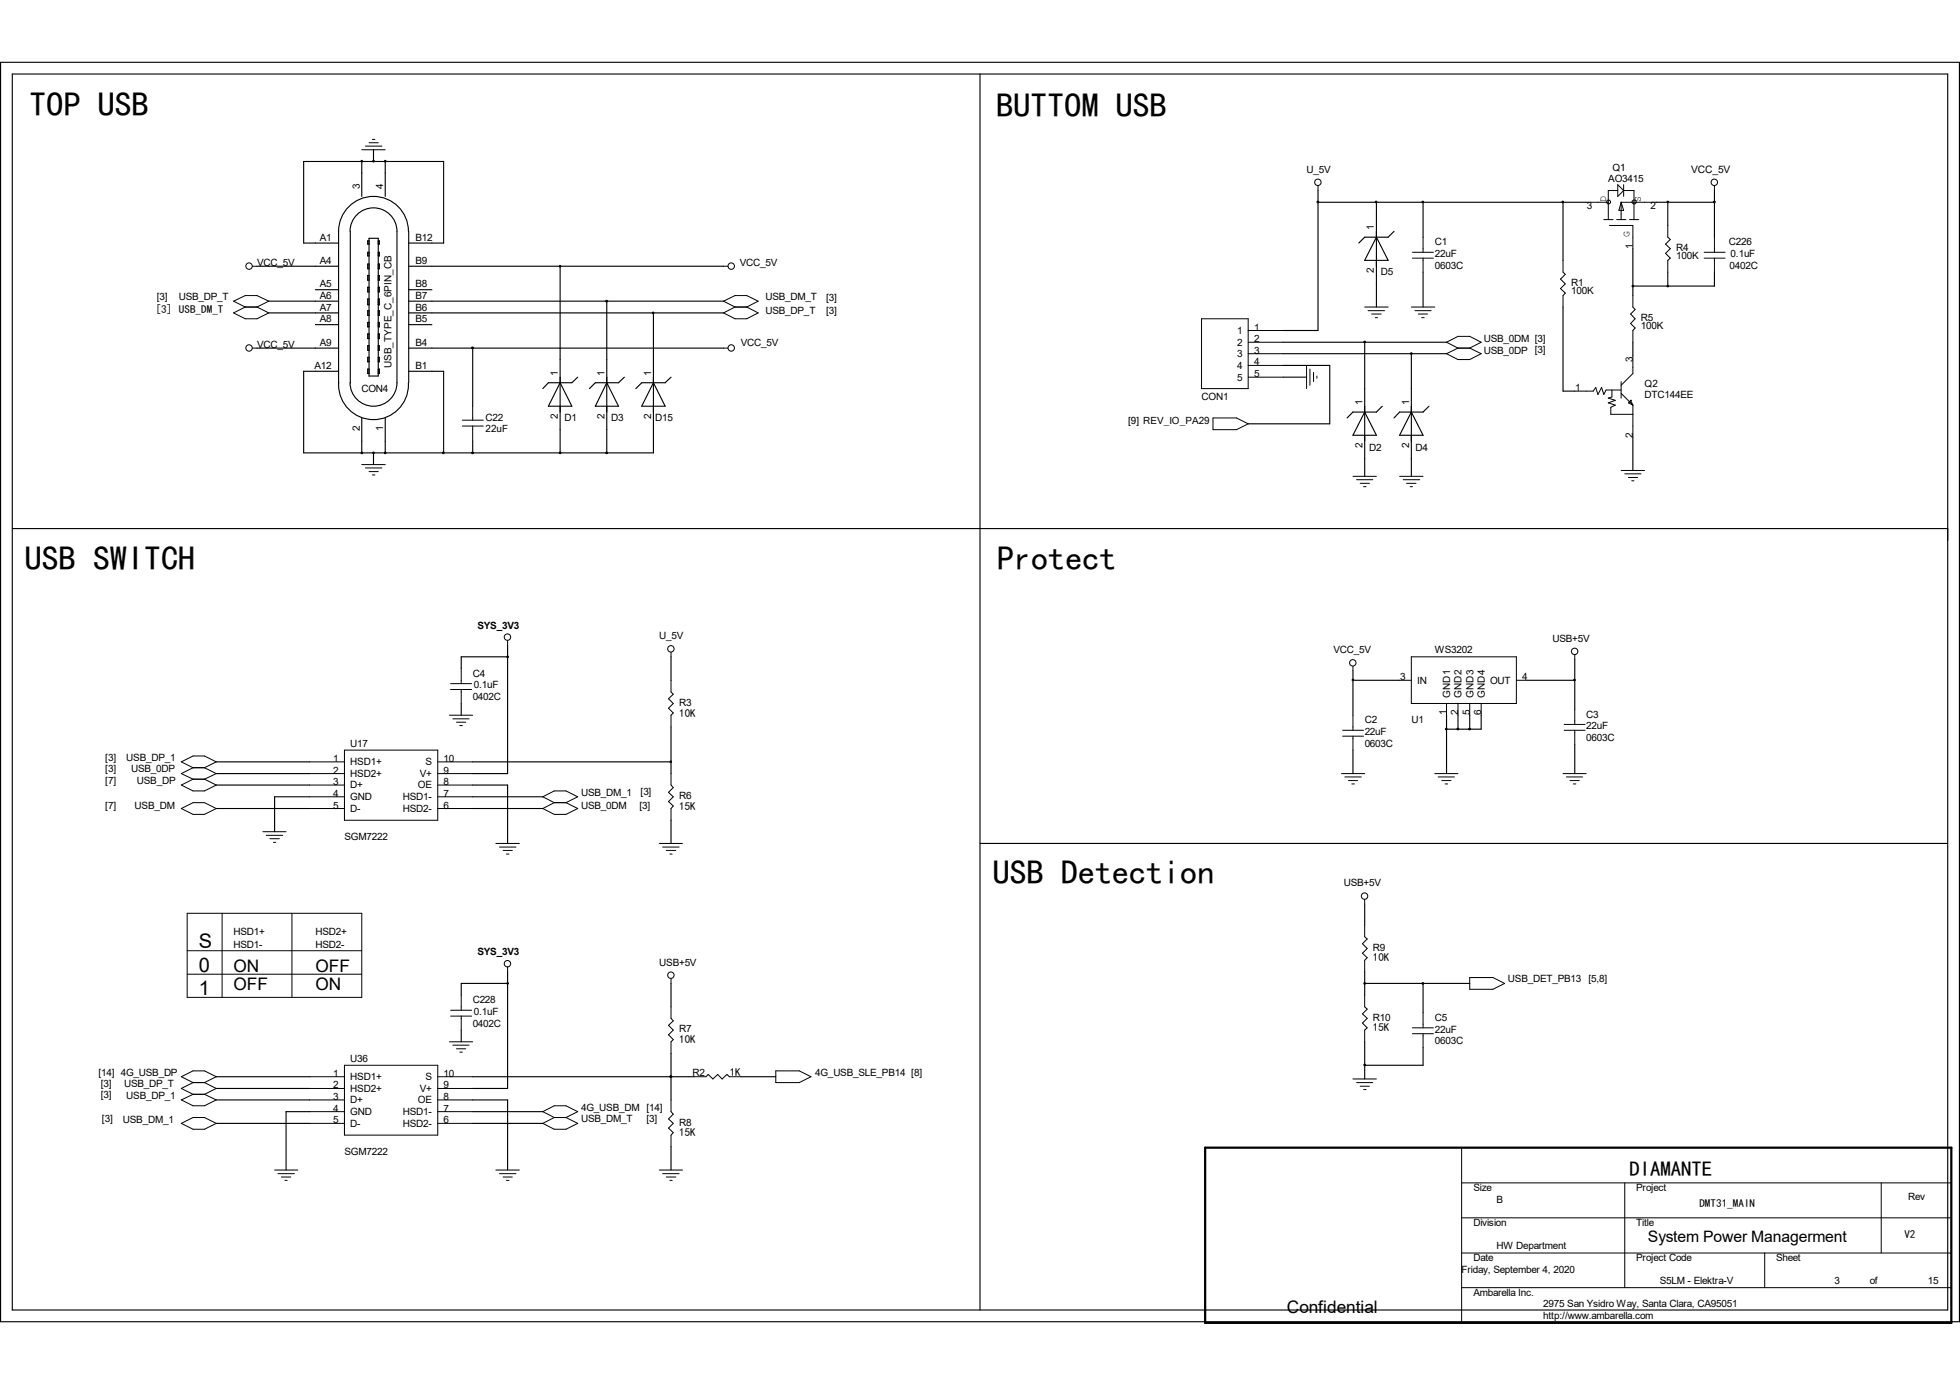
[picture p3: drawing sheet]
<svg xmlns="http://www.w3.org/2000/svg" width="297mm" height="210mm" viewBox="0 0 297 210" stroke-linecap="round" stroke-linejoin="round" font-family="sans-serif">
<g fill="none" stroke="#000" stroke-width=".15">
<path d="M54.8 22.7h3.6M55.4 22.1h2.5M55.9 21.6h1.4M56.4 21.1h.4M199.7 28.2v.7M214 38.2h3.2M214 39.1h3.2M215.6 35.9v2.3M215.6 39.1v2.1M236.9 39.5v1.7l.3 .4-.7 .7 .7 .7-.7 .7 .7 .7-.3 .4v1.7M240.4 30.6h3.3M243 33.3h1.4"/>
<path d="M243.9 34.2h3.5v3.5M245 33.3h1.4M245.2 28.9h-1.5v4.4M245.2 28l.8 .9-.8 .9zM245.7 30.6h5.3M245.7 30.6v2.7M245.7 30.6l.3 1.3h-.7zM246 28.9h1.6v4.4M246 28v1.8M246.9 33.3h1.4M252.7 34.2v1.7l.4 .4-.7 .7 .7 .7-.7 .7 .7 .7-.4 .4v1.7M258.2 38.2h3.2"/>
<path d="M258.2 39.1h3.2M259.8 28.2v.7M259.8 35.9v2.3M259.8 39.1v2.1M37.2 46.5l-1.8 .9 1.8 .9h1.7l1.8-.9-1.8-.9M37.2 46.5h1.7M37.2 46.5l-1.8-.9 1.8-.8h1.7l1.8 .8-1.8 .9M38.3 40.3h.6M38.3 52.7h.6M109.6 40.3h.7M109.6 52.7h.7M111.4 46.5l-1.8 .9 1.8 .9h1.8l1.7-.9-1.7-.9"/>
<path d="M111.4 46.5h1.8M111.4 46.5l-1.8-.9 1.8-.8h1.8l1.7 .8-1.7 .9M182.1 48.3h7v10.6h-7zM189.1 50.1h5.3M189.1 51.9h5.3M189.1 53.6h5.3M189.1 55.4h5.3M189.1 57.1h5.3M198 55.4v3.5M198.5 55.9v2.5M199.1 56.4v1.4M199.6 57v.3"/>
<path d="M206.8 46.5h3.6M207.3 47.1h2.5M207.9 47.6h1.4M208.4 48.1h.3M213.9 46.5h3.5M214.4 47.1h2.5M214.9 47.6h1.4M215.4 48.1h.4M220.9 52.7h1.8M220.9 52.7l-1.7-.8 1.7-.9h1.8l1.8 .9-1.8 .8M220.9 52.7l-1.7 .9 1.7 .9h1.8l1.8-.9-1.8-.9M244.3 59.1v1.1l-.6 .1 1.1 .4-1.1 .3 1.1 .4-.7 .3v1.1h3.3"/>
<path d="M245.7 57.8v2.5M245.7 59.1h-2.3l-.4 .7-.3-1.1-.6 1.1-.3-1.1-.4 .6h-2.8M245.7 59.6l1.7 1.8M247.4 44.8v1.7l.4 .4-.7 .7 .7 .7-.7 .7 .7 .7-.4 .4v1.8M247.4 53.9v2.7l-1.7 1.8M54.8 70.4h3.6M55.4 70.9h2.5M55.9 71.5h1.4M56.4 72h.4M70.1 64.6h3.1M70.1 63.7h3.1M71.6 61.6v2.1"/>
<path d="M71.6 64.6v2.2M183.8 63.3h3.6l1.7 .9-1.7 .9h-3.6zM205 72.2h3.6M205.6 72.7h2.4M206.1 73.2h1.4M206.6 73.7h.4M212.1 72.2h3.5M212.6 72.7h2.5M213.1 73.2h1.5M213.7 73.7h.3M245.7 71.3h3.5M246.2 71.8h2.5"/>
<path d="M246.8 72.3h1.4M246.9 60.9h.1M246.9 60.9l-.1 .1 .6 .4M247.1 60.7h.1M247.1 60.7l.3 .7M247.1 60.7l-.2 .2M247.3 72.9h.3M247.4 61.4v4.9M76.9 97.1v.6M101.7 98.8v.7M213.9 99.5h15.9v7.1h-15.9zM238.6 99.2v.7"/>
<path d="M29.3 118.1l-1.8 .9 1.8 .8h1.7l1.8-.8-1.8-.9M29.3 116.3l-1.8-.9 1.8-.8h1.7l1.8 .8-1.8 .9M29.3 116.3h1.7M29.3 116.3l-1.8 .9 1.8 .9M29.3 118.1h1.7M31 116.3l1.8 .9-1.8 .9M46.9 115.4h5.3M46.9 117.2h5.3M46.9 119h5.3M52.2 113.7h14.1v10.6h-14.1zM66.3 115.4h5.3M66.3 117.2h5.3"/>
<path d="M66.3 119h5.3M68.1 108.4h3.5M68.3 103.6h3.2M68.3 104.5h3.2M68.6 108.9h2.5M69.2 109.4h1.4M69.7 109.9h.4M69.9 101.3v2.3M69.9 104.5v2.1M101.7 103.1v1.8l.3 .3-.7 .7 .7 .7-.7 .7 .7 .7-.3 .4v1.8M101.7 117.2v1.8l.3 .3-.7 .8 .7 .6-.7 .8 .7 .6-.3 .4v1.8M203.3 117.2h3.5"/>
<path d="M203.5 110.7h3.1M203.5 111.5h3.1M203.8 117.7h2.5M204.3 118.3h1.4M204.9 118.8h.3M205 101v.6M205 108.4v2.3M205 111.5v2.2M212.1 103.1h1.8M217.4 117.2h3.5M217.9 117.7h2.5M218.5 118.3h1.4"/>
<path d="M219 118.8h.4M219.2 106.6v1.8M220.9 106.6v1.8M222.7 106.6v1.8M224.5 106.6v1.8M229.8 103.1h1.7M236.9 117.2h3.5M237 110.7h3.2M237 109.8h3.2M237.4 117.7h2.4M237.9 118.3h1.4M238.4 118.8h.4"/>
<path d="M238.6 107.5v2.3M238.6 110.7v2.1M27.5 122.5l1.8-.9h1.7l1.8 .9-1.8 .9h-1.7zM28.4 138.4h26.4v12.7h-26.4zM33.7 138.4v12.7M39.8 126h3.5M40.3 126.6h2.5M40.9 127.1h1.4M41.4 127.6h.4M44.2 138.4v12.7M46.9 120.7h5.3M46.9 122.5h5.3"/>
<path d="M66.3 120.7h5.3M66.3 122.5h5.3M75.1 127.8h3.6M75.7 128.4h2.5M76.2 128.9h1.4M76.8 129.4h.3M84 121.6l-1.7-.9 1.7-.9h1.8l1.7 .9-1.7 .9M84 121.6h1.8M84 121.6l-1.7 .9 1.7 .9h1.8l1.7-.9-1.7-.9M99.9 127.8h3.5M100.4 128.4h2.5M101 128.9h1.4"/>
<path d="M101.5 129.4h.4M206.8 136.3v.7M28.4 144.1h26.4M28.4 147.6h26.4M68.1 157.9h3.5M68.3 153.1h3.2M68.3 154h3.2M68.6 158.4h2.5M69.2 158.9h1.4M69.7 159.4h.4M69.9 150.8v2.3M69.9 154v2.1"/>
<path d="M76.9 146.5v.7M101.7 148.3v.7M101.7 152.6v1.7l.3 .4-.7 .7 .7 .7-.7 .7 .7 .7-.3 .4v1.7M206.8 140.2v1.7l.4 .4-.7 .7 .7 .7-.7 .7 .7 .7-.4 .4v1.7M206.8 150.8v1.8l.4 .3-.7 .7 .7 .7-.7 .7 .7 .7-.4 .4v1.8M214 155.7h3.2M214 156.6h3.2M215.6 153.5v2.2M215.6 156.6v2.1M222.7 148.1h3.5l1.8 .9-1.8 .9h-3.5zM27.5 170.2l1.8-.9h1.7l1.8 .9-1.8 .9h-1.7zM29.3 164h1.7"/>
<path d="M29.3 165.8l-1.8 .9 1.8 .9h1.7l1.8-.9-1.8-.9M29.3 165.8h1.7M29.3 164l-1.8-.8 1.8-.9h1.7l1.8 .9-1.8 .8M29.3 164l-1.8 .9 1.8 .9M31 164l1.8 .9-1.8 .9M41.6 177.3h3.5M42.1 177.8h2.5M42.6 178.4h1.5M43.2 178.9h.3M46.9 163.2h5.3M46.9 164.9h5.3M46.9 166.7h5.3"/>
<path d="M46.9 168.4h5.3M46.9 170.2h5.3M52.2 161.4h14.1v10.6h-14.1zM66.3 163.2h5.3M66.3 164.9h5.3M66.3 166.7h5.3M66.3 168.4h5.3M66.3 170.2h5.3M75.1 177.3h3.6M75.7 177.8h2.5M76.2 178.4h1.4M76.8 178.9h.3"/>
<path d="M84 169.3l-1.7-.9 1.7-.8h1.8l1.7 .8-1.7 .9M84 169.3h1.8M84 169.3l-1.7 .9 1.7 .9h1.8l1.7-.9-1.7-.9M99.9 177.3h3.5M100.4 177.8h2.5M101 178.4h1.4M101.5 178.9h.4M101.7 166.7v1.7l.3 .4-.7 .7 .7 .7-.7 .7 .7 .7-.3 .4v1.8M105.2 163.2h1.8l.3-.4 .7 .7 .8-.7 .6 .7 .8-.7 .3 .4h1.8M117.6 162.3h3.5l1.8 .9-1.8 .8h-3.5zM205 163.5h3.6M205.6 164h2.4"/>
<path d="M206.1 164.6h1.4M206.6 165.1h.4M221.5 173.9v26.5M221.5 179.2h74.2M246.2 179.2v15.9M285.1 179.2v10.7M221.5 184.5h74.2M221.5 189.9h74.2M221.5 195.1h74.2M267.4 189.9v5.2"/>
<circle cx="199.7" cy="27.6" r=".49"/>
<circle cx="243.8" cy="30.6" r=".3"/>
<circle cx="247.6" cy="30.6" r=".31"/>
<circle cx="259.8" cy="27.6" r=".49"/>
<circle cx="37.7" cy="40.3" r=".49"/>
<circle cx="37.7" cy="52.7" r=".49"/>
<circle cx="110.8" cy="40.3" r=".49"/>
<circle cx="110.8" cy="52.7" r=".49"/>
<circle cx="76.9" cy="96.5" r=".49"/>
<circle cx="101.7" cy="98.3" r=".49"/>
<circle cx="238.6" cy="98.7" r=".49"/>
<circle cx="205" cy="100.4" r=".49"/>
<circle cx="206.8" cy="135.8" r=".49"/>
<circle cx="76.9" cy="146" r=".49"/>
<circle cx="101.7" cy="147.8" r=".49"/>
</g>
<g fill="none" stroke="#000" stroke-width=".17">
<path d="M.1 9.4h296.8v190.9h-296.8zM1.9 11.2h293.2v187.3h-293.2zM148.5 11.2v187.3M51.3 36.8h-5.3v-12.3h21.2v12.3h-5.3M53 35.1a3.6 3.6 0 0 1 3.6-3.6 3.6 3.6 0 0 1 3.6 3.6v22.9a3.5 3.5 0 0 1-3.6 3.6 3.5 3.5 0 0 1-3.5-3.6v-22.9M54.8 24.5v5.3M55.9 36.1h1.4v20.9h-1.4zM55.9 36.5h-.2v.5h.2M55.9 38.2h-.2v.6h.2M56.6 22.7v1.8M57.3 36.5h.2v.5h-.2M57.3 38.2h.2v.6h-.2"/>
<path d="M58.4 24.5v5.3M61.9 35.1a5.3 5.3 0 0 0-5.3-5.3 5.3 5.3 0 0 0-5.3 5.3v22.9M61.9 35.1v22.9M199.7 30.6h40.7M199.7 28.9v21.2h-5.3M208.6 35.9l1.8 3.6h-3.6zM208.6 30.6v15.9M211.2 35.1l-.8 .8h-3.6l-.9 .9M215.6 30.6v5.3M236.9 30.6v8.9M247.4 37.7v7.1M251 30.6h8.8"/>
<path d="M252.7 30.6v3.6M259.8 28.9v7M38.9 52.7h12.4M38.9 40.3h12.4M40.7 47.4h10.6M40.7 45.6h10.6M47.8 49.2h3.5M47.8 43.9h3.5M51.4 58a5.3 5.3 0 0 0 5.2 5.6 5.3 5.3 0 0 0 5.3-5.6M55.9 40h-.2v.7h.2M55.9 41.7h-.2v.8h.2M55.9 43.5h-.2v.7h.2"/>
<path d="M55.9 45.3h-.2v.9h.2M55.9 47.1h-.2v.7h.2M55.9 48.9h-.2v.6h.2M55.9 50.6h-.2v.7h.2M55.9 52.4h-.2v.7h.2M55.9 54.1h-.2v.7h.2M55.9 55.9h-.2v.7h.2M57.3 40h.2v.7h-.2M57.3 41.7h.2v.8h-.2M57.3 43.5h.2v.7h-.2M57.3 45.3h.2v.9h-.2M57.3 47.1h.2v.7h-.2"/>
<path d="M57.3 48.9h.2v.6h-.2M57.3 50.6h.2v.7h-.2M57.3 52.4h.2v.7h-.2M57.3 54.1h.2v.7h-.2M57.3 55.9h.2v.7h-.2M61.9 47.4h47.7M61.9 45.6h47.7M61.9 49.2h3.5M61.9 43.9h3.5M61.9 52.7h47.7M61.9 56.3h5.3v12.3M61.9 40.3h47.7"/>
<path d="M71.6 52.7v8.9M84.9 58l1.8 3.6h-3.6zM84.9 40.3v28.3M87.5 57.1l-.8 .9h-3.6l-.8 .9M91.9 58l1.8 3.6h-3.5zM91.9 45.6v23M94.6 57.1l-.9 .9h-3.5l-.9 .9M99 47.4v21.2h-53v-12.3h5.3M99 58l1.8 3.6h-3.6zM101.7 57.1l-.9 .9h-3.6l-.8 .9M194.4 51.9h24.8M194.4 53.6h24.8"/>
<path d="M194.4 57.1h3.6M194.4 55.4h7.1v8.8h-12.4M206.8 51.9v20.3M213.9 53.6v18.6M215.6 41.2v5.3M236.9 46.5v12.8h1.7M247.4 51.9v2M252.7 41.2v2.1M259.8 41.2v2.1h-12.4M54.8 63.3v5.3M56.6 68.6v1.8M58.4 63.3v5.3"/>
<path d="M71.6 66.8v1.8M206.8 62.4l1.8 3.6h-3.6zM209.5 61.6l-.9 .8h-3.6l-.9 .9M213.9 62.4l1.7 3.6h-3.5zM216.5 61.6l-.9 .8h-3.5l-.9 .9M247.4 66.3v5M1.9 80.1h293.2M76.9 97.7v19.5h-5.3M76.9 99.5h-7v1.8M101.7 99.5v3.6M238.6 99.9v7.6M32.8 119h14.1"/>
<path d="M32.8 115.4h14.1M32.8 117.2h14.1M69.9 106.6v1.8M71.6 119h5.3v8.8M71.6 115.4h30.1M101.7 110.2v7M205 101.6v6.8M205 113.7v3.5M205 103.1h7.1M219.2 108.4v8.8M220.9 108.4v2.1M222.7 108.4v2.1"/>
<path d="M224.5 108.4v2.1h-5.3M231.5 103.1h7.1M238.6 112.8v4.4M32.8 122.5h14.1M46.9 120.7h-5.3v5.3M71.6 122.5h10.7M71.6 120.7h10.7M101.7 124.3v3.5M148.5 127.8h146.6M206.8 137v3.2M69.9 156.1v1.8M76.9 149h-7v1.8"/>
<path d="M76.9 147.2v17.7h-5.3M101.7 149v3.6M101.7 159.6v7.1M206.8 147.2v3.6M206.8 157.9v5.6M206.8 149h15.9M215.6 158.7v2.7h-8.8M215.6 149v4.5M32.8 166.7h14.1M32.8 170.2h14.1M32.8 163.2h14.1M32.8 164.9h14.1"/>
<path d="M46.9 168.4h-3.6v8.9M71.6 166.7h5.3v10.6M71.6 170.2h10.7M71.6 163.2h33.6M71.6 168.4h10.7M101.7 163.2h.1M101.7 173.8v3.5M112.3 163.2h5.3"/>
</g>
<path d="M182.6 173.9h113.1v26.5h-113.1z" fill="none" stroke="#000" stroke-width=".34"/>
<g fill="#000" stroke="#000" stroke-width=".15">
<path d="M199.6 30.5h.2v.2h-.2z" fill-rule="evenodd"/>
<path d="M259.7 30.5h.2v.2h-.2z" fill-rule="evenodd"/>
<path d="M71.5 52.6h.2v.2h-.2z" fill-rule="evenodd"/>
<path d="M91.8 45.5h.2v.2h-.2z" fill-rule="evenodd"/>
<path d="M71.5 68.5h.2v.2h-.2z" fill-rule="evenodd"/>
<path d="M91.8 68.5h.2v.2h-.2z" fill-rule="evenodd"/>
<path d="M220.8 110.4h.2v.2h-.2z" fill-rule="evenodd"/>
<path d="M222.6 110.4h.2v.2h-.2z" fill-rule="evenodd"/>
<circle cx="54.8" cy="24.4" r=".13"/>
<circle cx="56.6" cy="24.4" r=".13"/>
<circle cx="58.4" cy="24.4" r=".13"/>
<circle cx="208.5" cy="30.6" r=".13"/>
<circle cx="215.6" cy="30.6" r=".13"/>
<circle cx="236.8" cy="30.6" r=".13"/>
<circle cx="252.7" cy="30.6" r=".13"/>
<circle cx="84.9" cy="40.3" r=".13"/>
<circle cx="99" cy="47.4" r=".13"/>
<circle cx="206.8" cy="51.8" r=".13"/>
<circle cx="213.9" cy="53.6" r=".13"/>
<circle cx="247.4" cy="43.3" r=".13"/>
<circle cx="252.7" cy="43.3" r=".13"/>
<circle cx="54.8" cy="68.6" r=".13"/>
<circle cx="56.6" cy="68.6" r=".13"/>
<circle cx="58.4" cy="68.6" r=".13"/>
<circle cx="67.2" cy="68.6" r=".13"/>
<circle cx="84.9" cy="68.6" r=".13"/>
<circle cx="76.9" cy="99.5" r=".13"/>
<circle cx="101.6" cy="115.4" r=".13"/>
<circle cx="205" cy="103" r=".13"/>
<circle cx="219.2" cy="110.5" r=".13"/>
<circle cx="238.6" cy="103" r=".13"/>
<circle cx="76.9" cy="149" r=".13"/>
<circle cx="206.8" cy="149" r=".13"/>
<circle cx="215.6" cy="149" r=".13"/>
<circle cx="101.6" cy="163.1" r=".13"/>
<circle cx="206.8" cy="161.4" r=".13"/>
</g>
<g font-size="5.2">
<text x="4.5" y="17.6">TOP USB</text>
<text x="151" y="17.7">BUTTOM USB</text>
<text x="3.8" y="86.4">USB SWITCH</text>
<text x="151.1" y="86.4">Protect</text>
<text x="150.5" y="134">USB Detection</text>
</g>
<text font-size="3.2" x="246.9" y="178.2">DIAMANTE</text>
<g font-size="3">
<text x="30.1" y="143.7">S</text>
<text x="30.1" y="147.2">0</text>
<text x="30.1" y="150.8">1</text>
</g>
<g font-size="2.6">
<text x="35.4" y="147.2">ON</text>
<text x="47.8" y="147.2">OFF</text>
<text x="35.4" y="150.1">OFF</text>
<text x="47.8" y="150.1">ON</text>
<text x="195" y="199">Confidential</text>
</g>
<text font-size="2.4" x="249.7" y="188.3">System Power Managerment</text>
<g font-size="1.7">
<text x="23.6" y="47.4">[3] USB_DM_T</text>
<text x="102.9" y="108.6">10K</text>
<text x="102.9" y="122.7">15K</text>
<text x="208" y="145.7">10K</text>
<text x="102.9" y="158.1">10K</text>
<text x="208" y="156.3">15K</text>
<text x="110.6" y="163">1K</text>
<text x="102.9" y="172.2">15K</text>
<text x="257.5" y="182.9">DMT31_MAIN</text>
<text x="288.6" y="187.5">V2</text>
</g>
<text font-size="1.6" x="256.3" y="26.2">VCC_5V</text>
<g font-size="1.5">
<text x="54.5" y="28.7" transform="rotate(-90 54.5 28.7)">3</text>
<text x="58" y="28.7" transform="rotate(-90 58 28.7)">4</text>
<text x="198" y="26.2">U_5V</text>
<text x="243.7" y="27.6">AO3415</text>
<text x="244.3" y="25.9">Q1</text>
<text x="208.2" y="34.9" transform="rotate(-90 208.2 34.9)">1</text>
<text x="240.5" y="31.7">3</text>
<text x="243.4" y="30.7" transform="rotate(-90 243.4 30.7)">D</text>
<text x="246.9" y="35.9" transform="rotate(-90 246.9 35.9)">G</text>
<text x="248.7" y="30.7" transform="rotate(-90 248.7 30.7)">S</text>
<text x="250.1" y="31.7">2</text>
<text x="38.9" y="40.3">VCC_5V</text>
<text x="48.5" y="40">A4</text>
<text x="48.5" y="36.5">A1</text>
<text x="62.9" y="40">B9</text>
<text x="62.9" y="36.5">B12</text>
<text x="112.1" y="40.3">VCC_5V</text>
<text x="208.2" y="41.4" transform="rotate(-90 208.2 41.4)">2</text>
<text x="209.3" y="41.7">D5</text>
<text x="217.4" y="37.2">C1</text>
<text x="217.4" y="40.7">0603C</text>
<text x="217.4" y="38.9">22uF</text>
<text x="247.4" y="37.7" transform="rotate(-90 247.4 37.7)">1</text>
<text x="254" y="38.1">R4</text>
<text x="254" y="39.3">100K</text>
<text x="262" y="37.2">C226</text>
<text x="262.1" y="40.7">0402C</text>
<text x="262.3" y="38.9">0.1uF</text>
<text x="23.7" y="45.5">[3]</text>
<text x="27.1" y="45.5">USB_DP_T</text>
<text x="48.5" y="47.1">A7</text>
<text x="48.5" y="45.3">A6</text>
<text x="48.5" y="43.5">A5</text>
<text x="62.9" y="43.5">B8</text>
<text x="62.9" y="47.1">B6</text>
<text x="62.9" y="45.3">B7</text>
<text x="116" y="45.5">USB_DM_T</text>
<text x="116" y="47.6">USB_DP_T</text>
<text x="125.2" y="45.6">[3]</text>
<text x="125.2" y="47.6">[3]</text>
<text x="238.1" y="43.3">R1</text>
<text x="238.1" y="44.6">100K</text>
<text x="38.9" y="52.7">VCC_5V</text>
<text x="48.5" y="48.9">A8</text>
<text x="48.5" y="52.4">A9</text>
<text x="62.9" y="48.9">B5</text>
<text x="62.9" y="52.4">B4</text>
<text x="112.3" y="52.4">VCC_5V</text>
<text x="187.5" y="50.6">1</text>
<text x="187.5" y="52.4">2</text>
<text x="190" y="50.1">1</text>
<text x="190" y="51.9">2</text>
<text x="190" y="53.6">3</text>
<text x="224.8" y="51.9">USB_0DM [3]</text>
<text x="224.8" y="53.6">USB_0DP</text>
<text x="232.6" y="53.4">[3]</text>
<text x="248.7" y="48.6">R5</text>
<text x="248.7" y="49.9">100K</text>
<text x="47.7" y="55.9">A12</text>
<text x="54.8" y="59.4">CON4</text>
<text x="59.3" y="55.8" transform="rotate(-90 59.3 55.8)">USB_TYPE_C_6PIN_CB</text>
<text x="62.9" y="55.9">B1</text>
<text x="84.5" y="57" transform="rotate(-90 84.5 57)">1</text>
<text x="91.6" y="57" transform="rotate(-90 91.6 57)">1</text>
<text x="98.7" y="57" transform="rotate(-90 98.7 57)">1</text>
<text x="187.5" y="54.1">3</text>
<text x="187.5" y="55.9">4</text>
<text x="187.5" y="57.7">5</text>
<text x="190" y="55.4">4</text>
<text x="190" y="57.1">5</text>
<text x="238.7" y="59.3">1</text>
<text x="247.4" y="54.8" transform="rotate(-90 247.4 54.8)">3</text>
<text x="249.2" y="58.7">Q2</text>
<text x="54.5" y="65.2" transform="rotate(-90 54.5 65.2)">2</text>
<text x="58" y="65.2" transform="rotate(-90 58 65.2)">1</text>
<text x="73.6" y="63.8">C22</text>
<text x="73.6" y="65.4">22uF</text>
<text x="84.5" y="63.5" transform="rotate(-90 84.5 63.5)">2</text>
<text x="85.6" y="63.8">D1</text>
<text x="91.6" y="63.5" transform="rotate(-90 91.6 63.5)">2</text>
<text x="92.6" y="63.8">D3</text>
<text x="98.7" y="63.5" transform="rotate(-90 98.7 63.5)">2</text>
<text x="99.3" y="63.8">D15</text>
<text x="170.9" y="64.2">[9] REV_IO_PA29</text>
<text x="182.1" y="60.7">CON1</text>
<text x="206.5" y="61.4" transform="rotate(-90 206.5 61.4)">1</text>
<text x="213.5" y="61.4" transform="rotate(-90 213.5 61.4)">1</text>
<text x="249.2" y="60.3">DTC144EE</text>
<text x="206.5" y="67.9" transform="rotate(-90 206.5 67.9)">2</text>
<text x="207.5" y="68.3">D2</text>
<text x="213.5" y="67.9" transform="rotate(-90 213.5 67.9)">2</text>
<text x="214.5" y="68.3">D4</text>
<text x="247.4" y="66.3" transform="rotate(-90 247.4 66.3)">2</text>
<text x="72.3" y="95.3">SYS_3V3</text>
<text x="99.9" y="96.9">U_5V</text>
<text x="202.1" y="99">VCC_5V</text>
<text x="217.4" y="99">WS3202</text>
<text x="235.2" y="97.2">USB+5V</text>
<text x="71.6" y="102.5">C4</text>
<text x="71.6" y="106.1">0402C</text>
<text x="71.8" y="104.3">0.1uF</text>
<text x="102.9" y="106.9">R3</text>
<text x="212.2" y="103.1">3</text>
<text x="214.8" y="103.6">IN</text>
<text x="219.8" y="105.7" transform="rotate(-90 219.8 105.7)">GND1</text>
<text x="221.5" y="105.7" transform="rotate(-90 221.5 105.7)">GND2</text>
<text x="223.3" y="105.7" transform="rotate(-90 223.3 105.7)">GND3</text>
<text x="225" y="105.7" transform="rotate(-90 225 105.7)">GND4</text>
<text x="225.8" y="103.6">OUT</text>
<text x="230.7" y="103.1">4</text>
<text x="53.1" y="113.2">U17</text>
<text x="206.8" y="109.6">C2</text>
<text x="206.8" y="113.2">0603C</text>
<text x="206.8" y="111.4">22uF</text>
<text x="213.9" y="109.6">U1</text>
<text x="219.2" y="108.3" transform="rotate(-90 219.2 108.3)">1</text>
<text x="220.9" y="108.3" transform="rotate(-90 220.9 108.3)">2</text>
<text x="222.7" y="108.3" transform="rotate(-90 222.7 108.3)">5</text>
<text x="224.5" y="108.3" transform="rotate(-90 224.5 108.3)">6</text>
<text x="240.4" y="108.8">C3</text>
<text x="240.4" y="112.3">0603C</text>
<text x="240.4" y="110.5">22uF</text>
<text x="16" y="115.3">[3]</text>
<text x="16" y="117.1">[3]</text>
<text x="16" y="118.8">[7]</text>
<text x="19.1" y="115.3">USB_DP_1</text>
<text x="19.9" y="117.1">USB_0DP</text>
<text x="20.7" y="118.8">USB_DP</text>
<text x="50.5" y="115.4">1</text>
<text x="50.5" y="117.2">2</text>
<text x="50.5" y="119">3</text>
<text x="53.1" y="116">HSD1+</text>
<text x="53.1" y="117.7">HSD2+</text>
<text x="53.1" y="119.5">D+</text>
<text x="63.3" y="119.5">OE</text>
<text x="63.6" y="117.7">V+</text>
<text x="64.5" y="116">S</text>
<text x="67.2" y="119">8</text>
<text x="67.2" y="117.2">9</text>
<text x="67.2" y="115.4">10</text>
<text x="16" y="122.5">[7]</text>
<text x="20.4" y="122.5">USB_DM</text>
<text x="50.5" y="120.7">4</text>
<text x="50.5" y="122.5">5</text>
<text x="53.1" y="121.2">GND</text>
<text x="53.1" y="123">D-</text>
<text x="61" y="123">HSD2-</text>
<text x="61" y="121.2">HSD1-</text>
<text x="67.2" y="122.5">6</text>
<text x="67.2" y="120.7">7</text>
<text x="88.1" y="120.6">USB_DM_1</text>
<text x="88.1" y="122.5">USB_0DM</text>
<text x="96.9" y="122.5">[3]</text>
<text x="97.1" y="120.4">[3]</text>
<text x="102.9" y="121.1">R6</text>
<text x="52.2" y="127.3">SGM7222</text>
<text x="203.6" y="134.3">USB+5V</text>
<text x="35.4" y="141.6">HSD1+</text>
<text x="35.4" y="143.6">HSD1-</text>
<text x="47.8" y="141.6">HSD2+</text>
<text x="47.8" y="143.6">HSD2-</text>
<text x="72.3" y="144.8">SYS_3V3</text>
<text x="99.9" y="146.3">USB+5V</text>
<text x="208" y="144.1">R9</text>
<text x="228.5" y="148.8">USB_DET_PB13 [5,8]</text>
<text x="71.6" y="152">C228</text>
<text x="71.6" y="155.6">0402C</text>
<text x="71.8" y="153.8">0.1uF</text>
<text x="208" y="154.7">R10</text>
<text x="217.4" y="154.7">C5</text>
<text x="53.1" y="160.9">U36</text>
<text x="102.9" y="156.4">R7</text>
<text x="217.4" y="158.2">0603C</text>
<text x="217.4" y="156.5">22uF</text>
<text x="14.9" y="163">[14] 4G_USB_DP</text>
<text x="15.3" y="166.3">[3]</text>
<text x="15.3" y="164.8">[3]</text>
<text x="18.8" y="164.8">USB_DP_T</text>
<text x="19.1" y="166.5">USB_DP_1</text>
<text x="50.5" y="163.2">1</text>
<text x="50.5" y="164.9">2</text>
<text x="50.5" y="166.7">3</text>
<text x="53.1" y="163.7">HSD1+</text>
<text x="53.1" y="165.4">HSD2+</text>
<text x="53.1" y="167.2">D+</text>
<text x="63.3" y="167.2">OE</text>
<text x="63.6" y="165.4">V+</text>
<text x="64.5" y="163.7">S</text>
<text x="67.2" y="166.7">8</text>
<text x="67.2" y="164.9">9</text>
<text x="67.2" y="163.2">10</text>
<text x="104.9" y="163">R2</text>
<text x="123.5" y="163">4G_USB_SLE_PB14 [8]</text>
<text x="15.5" y="170.1">[3]</text>
<text x="18.6" y="170.2">USB_DM_1</text>
<text x="50.5" y="168.4">4</text>
<text x="50.5" y="170.2">5</text>
<text x="53.1" y="169">GND</text>
<text x="53.1" y="170.7">D-</text>
<text x="61" y="170.7">HSD2-</text>
<text x="61" y="169">HSD1-</text>
<text x="67.2" y="170.2">6</text>
<text x="67.2" y="168.4">7</text>
<text x="88.1" y="168.3">4G_USB_DM [14]</text>
<text x="88.1" y="170.1">USB_DM_T</text>
<text x="98" y="170.1">[3]</text>
<text x="102.9" y="170.6">R8</text>
<text x="52.2" y="175">SGM7222</text>
<text x="223.3" y="180.5">Size</text>
<text x="223.3" y="185.8">Division</text>
<text x="226.8" y="182.2">B</text>
<text x="247.9" y="185.8">Title</text>
<text x="247.9" y="180.5">Project</text>
<text x="289.1" y="181.9">Rev</text>
<text x="223.3" y="191.1">Date</text>
<text x="226.8" y="189.3">HW Department</text>
<text x="247.9" y="191.1">Project Code</text>
<text x="269.2" y="191.1">Sheet</text>
<text x="221.5" y="192.8">Friday, September 4, 2020</text>
<text x="223.3" y="196.4">Ambarella Inc.</text>
<text x="251.5" y="194.6">S5LM - Elektra-V</text>
<text x="278" y="194.6">3</text>
<text x="283.3" y="194.6">of</text>
<text x="292.1" y="194.6">15</text>
<text x="233.8" y="199.9">http://www.ambarella.com</text>
<text x="233.8" y="198.1">2975 San Ysidro Way, Santa Clara, CA95051</text>
</g>
</svg>
